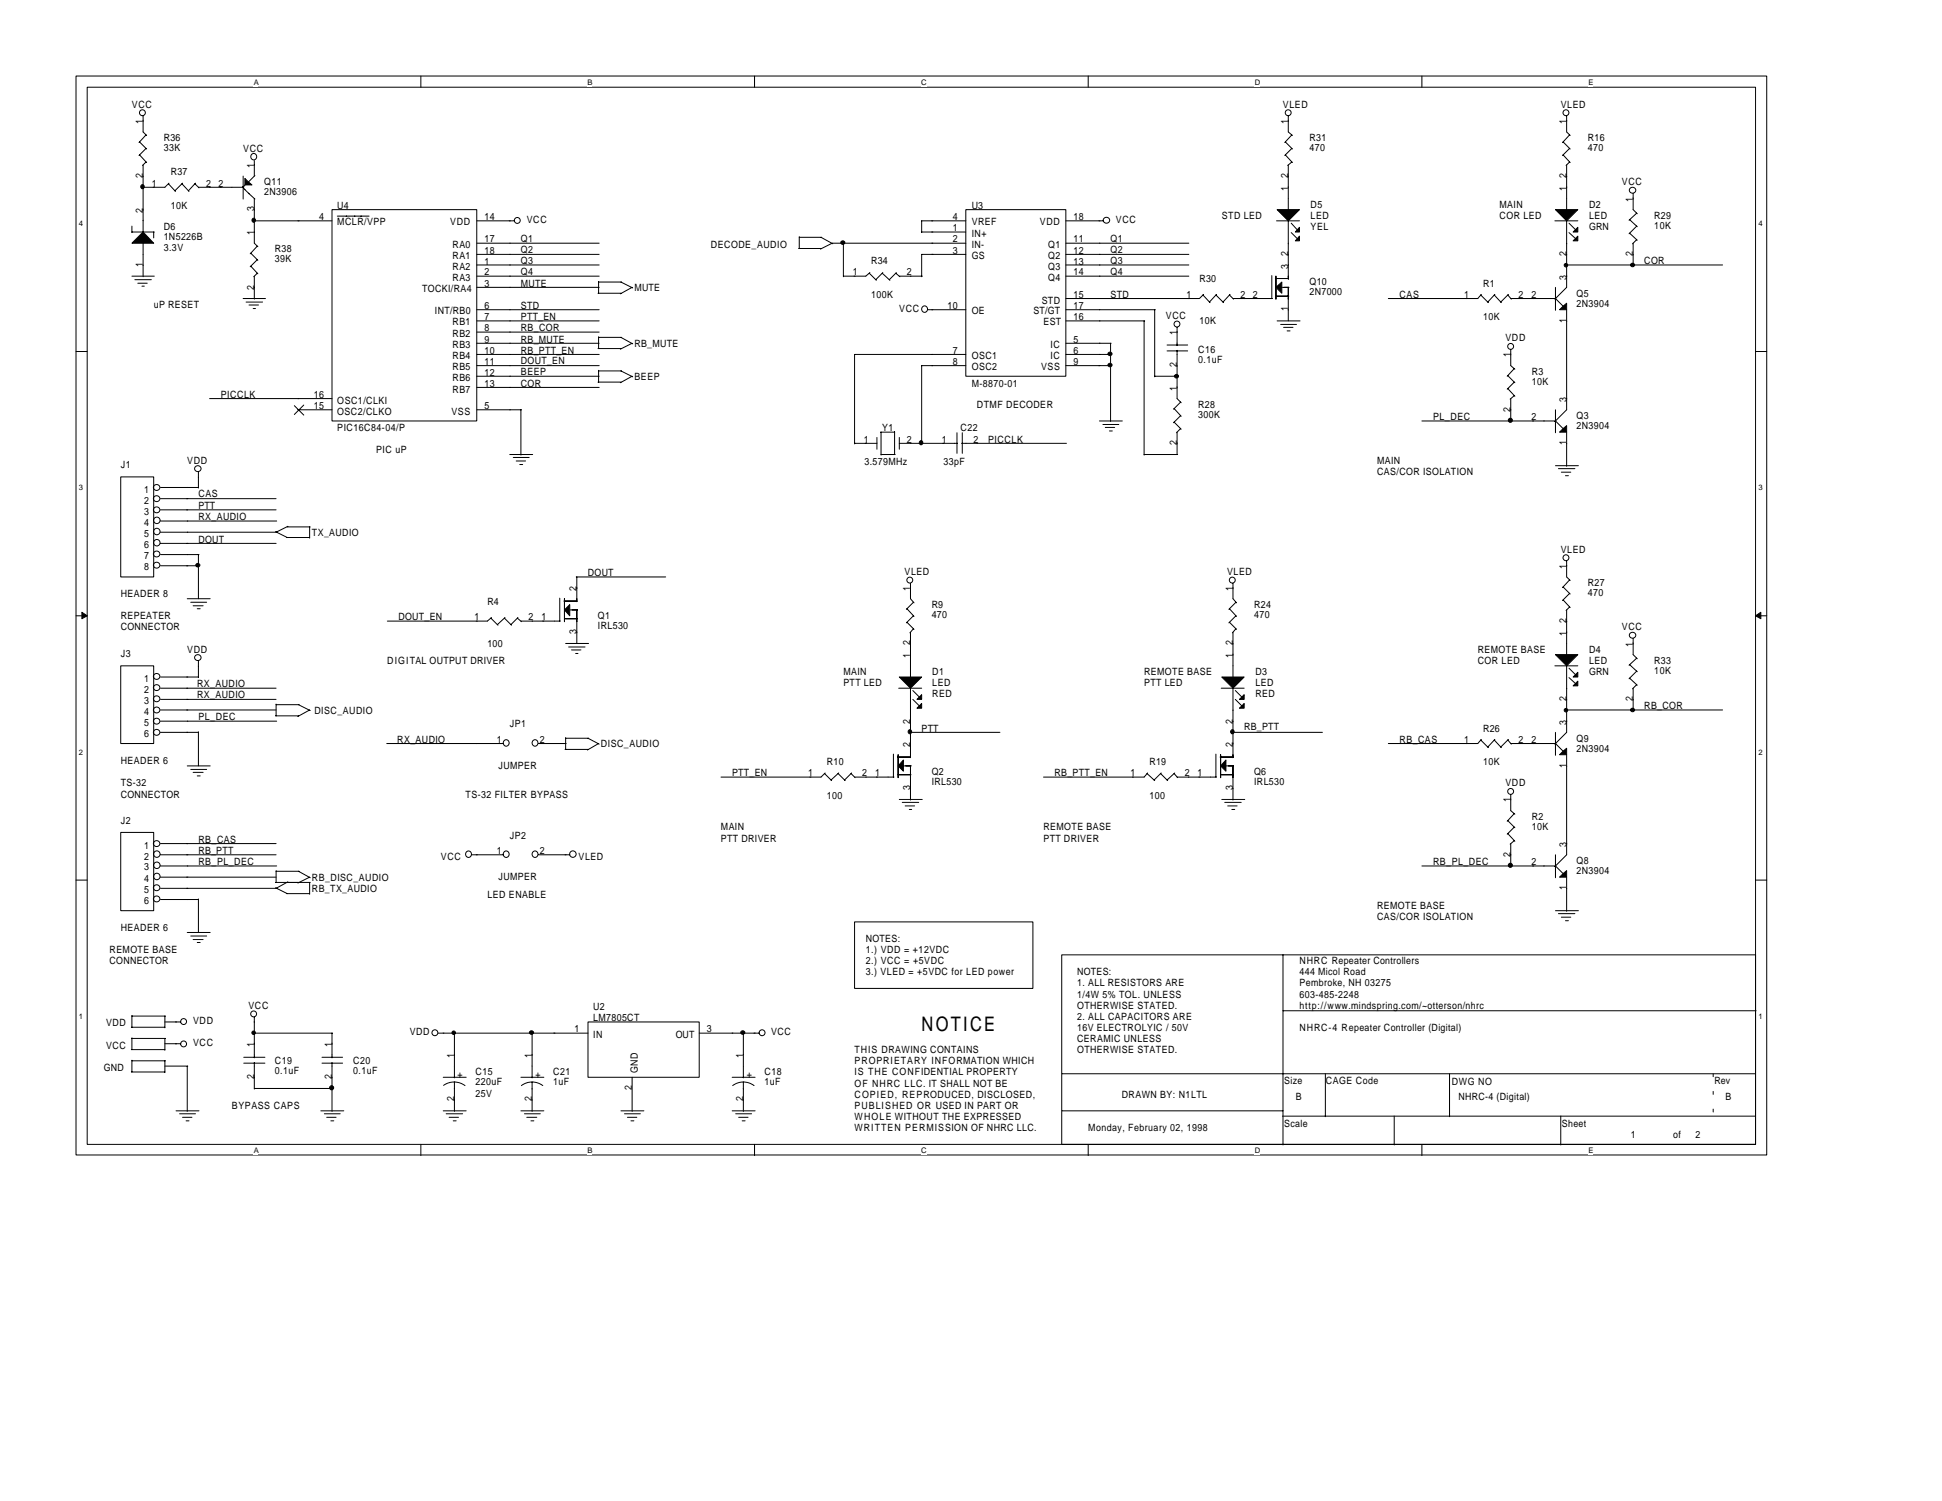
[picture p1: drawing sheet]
<svg xmlns="http://www.w3.org/2000/svg" width="279mm" height="216mm" viewBox="0 0 279 216" stroke-linecap="round" stroke-linejoin="round" font-family="sans-serif">
<path d="M10.9 10.9h243.3v155.2h-243.3zM12.5 12.5h240.1v152.1h-240.1z" fill="none" stroke="#000" stroke-width=".14"/>
<g fill="#fff">
<path d="M36.5 11.2h.6v1.3h-.6z"/>
<path d="M36.5 164.9h.6v1.2h-.6z"/>
</g>
<path d="M60.6 10.9v1.6M60.6 164.6v1.6" fill="none" stroke="#000" stroke-width=".14"/>
<g fill="#fff">
<path d="M84.5 11.2h.7v1.3h-.7z"/>
<path d="M84.5 164.9h.7v1.2h-.7z"/>
</g>
<path d="M108.6 10.9v1.6M108.6 164.6v1.6" fill="none" stroke="#000" stroke-width=".14"/>
<g fill="#fff">
<path d="M132.5 11.2h.8v1.3h-.8z"/>
<path d="M132.5 164.9h.8v1.2h-.8z"/>
</g>
<path d="M156.6 10.9v1.6M156.6 164.6v1.6" fill="none" stroke="#000" stroke-width=".14"/>
<g fill="#fff">
<path d="M180.5 11.2h.8v1.3h-.8z"/>
<path d="M180.5 164.9h.8v1.2h-.8z"/>
</g>
<path d="M204.6 10.9v1.6M204.6 164.6v1.6" fill="none" stroke="#000" stroke-width=".14"/>
<g fill="#fff">
<path d="M228.5 11.2h.7v1.3h-.7z"/>
<path d="M228.5 164.9h.7v1.2h-.7z"/>
<path d="M11.4 31.5h.6v1.3h-.6z"/>
<path d="M253 31.5h.6v1.3h-.6z"/>
<path d="M11.4 69.5h.6v1.3h-.6z"/>
<path d="M253 69.5h.6v1.3h-.6z"/>
</g>
<path d="M10.9 50.6h1.6M252.6 50.6h1.6" fill="none" stroke="#000" stroke-width=".14"/>
<g fill="#fff">
<path d="M11.4 107.5h.6v1.3h-.6z"/>
<path d="M253 107.5h.6v1.3h-.6z"/>
</g>
<path d="M10.9 88.6h1.6M252.6 88.6h1.6" fill="none" stroke="#000" stroke-width=".14"/>
<g fill="#000" stroke="#000" stroke-width=".14">
<path d="M11.8 88.1l.7 .5-.7 .4z" fill-rule="evenodd"/>
<path d="M252.6 88.6l.7-.5v.9z" fill-rule="evenodd"/>
</g>
<g fill="#fff">
<path d="M11.4 145.6h.6v1.2h-.6z"/>
<path d="M253 145.6h.6v1.2h-.6z"/>
</g>
<g fill="none" stroke="#000" stroke-width=".14">
<path d="M20.6 16.7v2.3l.5 .5M21 19.4l-1 1.1M185.3 16.7v2.3l.6 .5M185.9 19.4l-1.1 1.1M225.4 16.7v2.3l.5 .5M225.8 19.4l-1 1.1M19 39.7h3.2M19 32.5v1M19 33.4h3.2M20.1 20.4l1 1M20.1 22.3l1 1.1M20.6 23.7v9.7"/>
<path d="M20.6 34.9v4.9M21 21.4l-1 1M21 23.3l-.5 .5M22.1 33.4v.8M24.2 26.4l1 1.1M24.3 26.3l-.6 .6h-3.1M26.2 26.4l1 1.1M26.3 26.3l-1.1 1.1M28 26.4l.6 .6M28.1 26.3l-1 1.1M28.5 26.9h6.6M34.9 26.9l.9 1"/>
<path d="M35 25.3v3.3M35.3 26.5l-.3 .4M35.7 27.8l1 .8M36.1 36.4l1 1M36.1 38.3l1 1.1M36.6 23.1v2.2M36.6 28.5v6.5l.5 .5M36.6 39.7v3.3M36.6 31.8h11.2M36.7 25.2l-1 1M37 35.4l-1 1.1M37 37.4l-1 1"/>
<path d="M37 39.3l-.5 .5M47.8 30.2h20.8v30.4h-20.8zM48.5 31.1h4.6M68.6 39.7h17.6M68.6 31.8h5.4M68.6 35h17.6M68.6 36.6h17.6M68.6 38.1h17.6M114.9 35.7h3.2M115 34.1h3.2M115 34.1v1.6M118.1 34.1l1.7 1"/>
<path d="M121.3 35v4.8M125.1 39.3l1 1M125.2 39.2l-.6 .5h-3.3M126.9 39.3l1.1 1M127 39.2l-1 1M128.9 39.3l.6 .5M129 39.2l-1.1 1M129.4 39.7h3.3M132.6 33.4h6.4M139 30.2h14.3v23.9h-14.3zM139 31.8h-6.4v1.7M139 35h-19.3l-1.7 .8"/>
<path d="M139 36.6h-6.4v3.2M153.3 39.7h17.7M153.3 31.8h5.5M153.3 35h17.7M153.3 36.6h17.7M153.3 38.1h17.7M183 39.6v3.3M183.6 39.7v3.3M183.7 31.8h3.3M184.9 20.4l1 1M184.9 22.3l1 1.1M185.3 23.7v6.5"/>
<path d="M185.3 31.8v8.3M185.8 32.1l.8 .9M185.8 33.5l.8 .8M185.9 21.4l-1.1 1M185.9 23.3l-.6 .5M223.7 31.8h3.3M224.9 20.4l1 1M224.9 22.3l1 1.1M225.3 38.1h22.5M225.4 23.7v6.5M225.4 31.8v9.5l-1.7 1.7M225.7 32.1l1 .9"/>
<path d="M225.7 33.5l1 .8M225.8 21.4l-1 1M225.8 23.3l-.5 .5M234.5 31.6l1.1 1M234.5 33.5l1.1 1.1M235 27.9v2.3l.6 .5M235 35v3.2M235.5 30.7l-1.1 1M235.5 32.5l-1.1 1.1M235.5 34.5l-.6 .6M19.4 40.2h2.4M19.8 40.7h1.4"/>
<path d="M20.4 41.2h.4M30.2 57.3h17.6M35 42.9h3.2M35.4 43.4h2.4M35.8 43.9h1.4M36.4 44.4h.4M42.3 58.3l1.4 1.4M42.9 58.9h4.9M43.7 58.3l-1.4 1.3M68.6 46.2h17.6M68.6 44.5h17.6M68.6 47.8h17.6"/>
<path d="M68.6 49.4h17.6M68.6 51h17.6M68.6 52.6h17.6M68.6 54.1h17.6M68.6 55.7h17.6M68.6 58.9h6.4M68.6 41.3h17.6M74.9 58.9v6.6M86 55h3.3M86 42.2h3.3M86 50.1h3.3M86.1 53.4h3.3"/>
<path d="M86.1 40.5v1.7M86.1 48.4v1.7M86.1 53.3v1.7M86.1 40.6h3.3M86.1 48.5h3.3M89.3 53.4l1.7 .8M89.3 40.6l1.7 .8M89.3 48.5l1.7 1M90.9 54.1l-1.6 .9M90.9 41.3l-1.6 1M90.9 49.4l-1.6 .8M133.5 44.5h5.5"/>
<path d="M139 51h-16v12.9M139 52.6h-6.4v11.3M153.3 46.2h11.4M153.3 44.5h12.9M153.3 49.4h6.6M153.3 51h6.6M153.3 52.6h6.5M159.8 49.4v11.2M164.6 46.2v19.3M166.1 54.1h3.3M166.1 44.5v9.7M167.9 50.5h3"/>
<path d="M167.9 49.6h3M168.9 58.8l1 1.1M169.3 47.1v2.6M169.3 50.4v6.9l.6 .6M169.9 57.8l-1.1 1.1M169.9 59.8l-1.1 1M173.1 42.4l1 1.1M173.2 42.3l-.6 .6h-19.3M174.9 42.4l1.1 1.1M175 42.3l-1 1.1M176.9 42.4l.6 .6M177 42.3l-1 1.1"/>
<path d="M177.4 42.9h5.7M183.5 40.1h1.8M183.6 42.6h1.8M183.7 46.2h3.3M184.2 46.7h2.3M184.4 41.3h1M184.7 47.1h1.3M185.2 47.6h.4M185.3 41.3v4.9M213 42.4l1.1 1.1M213.1 42.3l-.5 .6h-12.9M215 42.4l1 1.1"/>
<path d="M215.1 42.3l-1 1.1M216.9 42.4l.5 .6M216.9 54l1 1M216.9 55.9l1 1.1M217 42.3l-1.1 1.1M217.4 42.9h6.4l1.2 1.2M217.4 50.3v2.3l.5 .5M217.4 57.3v3.3M217.9 53l-1.1 1.1M217.9 55l-1.1 1M217.9 56.9l-.6 .5M223.8 41.3v3.3"/>
<path d="M223.8 58.9v3.3M225.4 44.5v14.4l-1.7 1.7M17.4 68.6h4.7v14.4h-4.7zM23.1 70.1h5.4M23.1 71.7h16.6M23.1 73.3h16.6M23.1 74.9h16.7M23.1 76.6h16.7M23.1 78.2h16.6M23.1 79.8h5.5M28.5 67.9v2.3M28.5 79.8v6.3"/>
<path d="M39.6 76.5l1.7 .8M41.2 77.3h3.3M41.3 75.8h3.3M41.4 75.7l-1.7 .9M44.5 75.8v1.6M73.3 65.4h3.3M73.8 65.8h2.3M74.3 66.3h1.3M74.8 66.8h.4M123 63.8h3.2M126.2 62.9v1.7M126.7 62.2h2"/>
<path d="M126.8 65.4h2M126.8 62.2v3.3M128.7 62.1v3.3M129.4 63.8h8.4M129.4 62.9v1.7M137.7 62.2v3M138.4 63.8h15M138.4 62.2v3M158.2 60.6h3.3M158.7 61.1h2.3M159 61.5h1.4M159.6 62h.4"/>
<path d="M164.6 65.4h4.8M168.9 60.7l1 1M169.3 62.2v3.2M169.9 61.7l-.6 .5M204.6 60.6h19.2l1.2 1.1M223.8 67h3.3M224.2 67.4h2.4M224.6 67.9h1.4M225.2 68.4h.5M225.4 62.2v4.9M17.4 95.8h4.7v11.1h-4.7zM23.1 99h16.6"/>
<path d="M23.1 97.4h5.4M23.1 81.4h5.4M26.9 86.1h3.3M27.4 86.6h2.3M27.8 87.1h1.4M28.4 87.6h.4M28.5 95.1v2.4M70.6 88.9l1 1M70.7 88.8l-.6 .5h-14.4M72.6 88.9l1 1M72.7 88.8l-1.1 1M74.4 88.9l.6 .5"/>
<path d="M74.5 88.8l-1 1M74.9 89.3h5.7M80.5 86v3.3M81.1 86.5h1.9M81.2 86.1v3.3M81.2 89h1.9M81.4 92.6h3.3M81.8 93.1h2.4M82 87.7h1.1M82.2 93.5h1.4M82.8 94h.4M82.9 83h12.9"/>
<path d="M83 83v3.5M83 87.7v4.9M129.3 99h3.3M130.5 87.6l1 1.1M130.5 89.5l1 1M131 83.9v2.2l.5 .6M131 90.9v6.6M131 99v10M131.3 99.3l1 1M131.4 86.6l-1 1M131.4 88.6l-1 1M131.4 90.4l-.5 .6"/>
<path d="M175.7 99h3.3M176.9 87.6l1 1.1M176.9 89.5l1 1M177.4 83.9v2.2l.5 .6M177.4 90.9v6.6M177.4 99v10M177.7 99.3l1 1M177.8 86.6l-1 1M177.8 88.6l-1 1M177.8 90.4l-.5 .6M223.7 95.8h3.3M224.9 84.4l1 1"/>
<path d="M224.9 86.3l1 1.1M225.4 80.7v2.3l.5 .5M225.4 87.7v6.5M225.4 95.8v9.5l-1.7 1.7M225.7 96.1l1 .9M225.7 97.5l1 .8M225.8 83.4l-1 1.1M225.8 85.4l-1 1M225.8 87.3l-.5 .5M234.5 95.6l1.1 1M234.5 97.6l1.1 1M235 91.9v2.3l.6 .6"/>
<path d="M235 99v3.2M235.5 94.7l-1.1 1M235.5 96.5l-1.1 1.1M235.5 98.5l-.6 .6M17.4 119.7h4.7v11.3h-4.7zM23.1 100.6h16.6M23.1 102.1h16.6M23.1 103.7h16.7M23.1 105.3h5.4M26.9 110.2h3.3M27.4 110.7h2.3M27.8 111.1h1.4"/>
<path d="M28.4 111.6h.4M28.5 105.3v4.9M39.6 103h3.3M39.7 101.4h3.3M39.7 101.3v1.7M42.9 101.4l1.7 .8M44.5 102.1l-1.6 1M55.6 106.9h16.8M77.5 106.9h4M81.3 107.8h3.3M81.4 106.2h3.3M81.4 106.1v1.7"/>
<path d="M84.6 106.2l1.6 .8M86.1 106.9l-1.6 1M118.6 111.3l1 1M118.7 111.2l-.6 .6h-14.4M120.6 111.3l1 1M120.7 111.2l-1.1 1M122.4 111.3l.6 .6M122.5 111.2l-1 1M123 111.8h5.6M128.5 108.5v3.3M129.1 108.9h1.9M129.2 111.4h1.9"/>
<path d="M129.2 108.6v3.3M129.4 115h3.3M129.8 115.4h2.4M130 110.2h1.1M130.2 115.9h1.4M130.8 116.4h.4M131 110.2v4.9M131 105.3h12.9M131.3 100.6l1 .9M165 111.3l1.1 1M165.1 111.2l-.5 .6h-14.5M167 111.3l1 1"/>
<path d="M167.1 111.2l-1.1 1M168.9 111.3l.5 .6M169 111.2l-1.1 1M169.3 111.8h5.7M174.9 108.5v3.3M175.5 108.9h1.9M175.6 108.6v3.3M175.6 111.4h1.9M175.8 115h3.3M176.2 115.4h2.4M176.4 110.2h1.1M176.6 115.9h1.4"/>
<path d="M177.2 116.4h.4M177.4 110.2v4.9M177.4 105.3h12.9M177.7 100.6l1 .9M213 106.4l1.1 1.1M213.1 106.4l-.5 .5h-12.9M215 106.4l1 1.1M215.1 106.4l-1 1.1M216.9 106.4l.5 .6M216.9 118l1 1.1M216.9 119.9l1 1.1M217 106.4l-1.1 1.1"/>
<path d="M217.4 114.3v2.3l.5 .5M217.4 106.9h6.4l1.2 1.2M217.9 117l-1.1 1.1M217.9 119l-1.1 1M223.8 105.3v3.3M225.3 102.1h22.5M225.4 108.6v14.4l-1.7 1.6M10.9 126.6h1.6M23.1 123h16.6M23.1 124.6h16.7M23.1 121.3h16.6M23.1 126.2h16.6"/>
<path d="M23.1 129.4h5.4M26.9 134.1h3.3M27.4 134.6h2.3M27.8 135.1h1.4M28.4 135.6h.4M28.5 129.3v4.8M39.6 126.9h5M39.6 127.7l1.7 .8M39.7 125.2v1.7M39.7 125.3h3.3M41.2 128.5h3.3M41.4 126.8l-1.7 1h-16.6"/>
<path d="M42.9 125.3l1.7 1M44.5 126.9v1.7M44.5 126.2l-1.6 .8M67.9 123h4.5M77.5 123h4.5M123 132.6h25.6v9.6h-25.6zM152.8 137.3h99.8v27.3h-99.8zM184.6 137.3v27.4M204.6 124.6h19.2l1.2 1.1M217.4 121.3v3.3M217.9 120.9l-.6 .5M223.8 131h3.3"/>
<path d="M223.8 123v3.3M224.2 131.4h2.4M224.6 131.9h1.4M225.2 132.4h.5M225.4 126.2v4.9M252.6 126.6h1.6M18.9 147.8h4.8M18.9 151h4.8M18.9 154.2h4.8M19 146.1v1.7M19 149.3v1.7M19 152.5v1.7"/>
<path d="M19 146.1h4.8M19 149.4h4.8M19 152.6h4.8M23.7 150.1h2.3M23.7 147h2.3M23.7 146.1v1.7M23.7 149.4v1.7M23.7 152.6v1.7M23.7 153.3h3.3M25.3 159.8h3.3M26.9 153.3v6.6M35.1 152.9h3"/>
<path d="M35.1 152.1h3M36.6 148.6h11.3M36.6 146.3v5.9M36.6 152.8v3.8M36.6 156.6h11.3M46.2 159.8h3.3M46.3 152.9h3M46.3 152.1h3M47.8 148.6v3.6M47.8 152.8v7.1M63.1 148.6h21.5M63.8 159.8h3.3"/>
<path d="M63.8 155h3.3M63.8 156.1a2.62 2.62 0 0 1 3.1 .1M65.4 148.6v6.4M65.4 155.6v4.3M74.9 159.8h3.3M74.9 155h3.3M75 156.1a2.54 2.54 0 0 1 3.1 0M76.6 148.6v6.4M76.6 155.6v4.3M84.6 147h16v8h-16zM89.3 159.8h3.3M90.9 155v4.9"/>
<path d="M100.6 148.6h8.6M105.3 159.8h3.3M105.3 155h3.3M105.4 156.1a2.54 2.54 0 0 1 3.1 0M106.9 148.5v6.5M106.9 155.6v4.3M152.8 159.8h31.8M152.8 154.4h99.8M184.6 145.4h68.1M190.7 154.4v6.2M208.5 154.4v6.2M25.8 160.2h2.3"/>
<path d="M26.3 160.7h1.3M26.8 161.2h.4M46.7 160.2h2.3M47 160.7h1.4M47.6 161.2h.4M64.2 160.2h2.4M64.6 160.7h1.4M65.2 161.2h.4M75.5 160.2h2.2M75.8 160.7h1.4M76.4 161.2h.4M89.8 160.2h2.3"/>
<path d="M90.3 160.7h1.3M90.8 161.2h.4M105.8 160.2h2.3M106.3 160.7h1.3M106.8 161.2h.4M184.5 160.5h68.1M200.6 160.5v4.2M224.6 160.5v4.2"/>
<circle cx="20.5" cy="16.2" r=".42"/>
<circle cx="185.3" cy="16.2" r=".42"/>
<circle cx="225.3" cy="16.2" r=".42"/>
<circle cx="36.5" cy="22.5" r=".45"/>
<circle cx="74.4" cy="31.7" r=".42"/>
<circle cx="159.2" cy="31.7" r=".45"/>
<circle cx="234.9" cy="27.4" r=".45"/>
<circle cx="133" cy="44.5" r=".45"/>
<circle cx="169.3" cy="46.6" r=".42"/>
<circle cx="217.3" cy="49.8" r=".42"/>
<circle cx="22.6" cy="79.7" r=".45"/>
<circle cx="22.6" cy="73.3" r=".45"/>
<circle cx="22.6" cy="71.7" r=".45"/>
<circle cx="22.6" cy="70.1" r=".45"/>
<circle cx="22.6" cy="78.1" r=".47"/>
<circle cx="22.6" cy="74.8" r=".47"/>
<circle cx="22.6" cy="76.5" r=".47"/>
<circle cx="28.5" cy="67.4" r=".45"/>
<circle cx="22.6" cy="81.3" r=".45"/>
<circle cx="22.6" cy="98.9" r=".45"/>
<circle cx="22.6" cy="97.3" r=".45"/>
<circle cx="28.5" cy="94.6" r=".45"/>
<circle cx="130.9" cy="83.4" r=".42"/>
<circle cx="177.3" cy="83.4" r=".42"/>
<circle cx="225.3" cy="80.2" r=".42"/>
<circle cx="234.9" cy="91.4" r=".45"/>
<circle cx="22.6" cy="105.3" r=".45"/>
<circle cx="22.6" cy="103.7" r=".45"/>
<circle cx="22.6" cy="100.5" r=".45"/>
<circle cx="22.6" cy="102.1" r=".45"/>
<circle cx="72.8" cy="106.9" r=".45"/>
<circle cx="77" cy="106.9" r=".45"/>
<circle cx="217.3" cy="113.8" r=".42"/>
<circle cx="22.6" cy="127.7" r=".45"/>
<circle cx="22.6" cy="129.3" r=".45"/>
<circle cx="22.6" cy="121.3" r=".45"/>
<circle cx="22.6" cy="122.9" r=".47"/>
<circle cx="22.6" cy="124.5" r=".47"/>
<circle cx="22.6" cy="126.1" r=".47"/>
<circle cx="67.4" cy="122.9" r=".45"/>
<circle cx="72.8" cy="122.9" r=".45"/>
<circle cx="77" cy="122.9" r=".45"/>
<circle cx="82.4" cy="122.9" r=".47"/>
<circle cx="26.4" cy="146.9" r=".42"/>
<circle cx="26.4" cy="150.2" r=".42"/>
<circle cx="36.5" cy="145.8" r=".42"/>
<circle cx="62.6" cy="148.5" r=".42"/>
<circle cx="109.6" cy="148.5" r=".42"/>
</g>
<path d="M246.5 154.4v6.2" fill="none" stroke="#000" stroke-width=".14" stroke-dasharray=".4 2.1"/>
<g fill="#000" stroke="#000" stroke-width=".14">
<path d="M20.6 33.4l1.5 1.6h-3.1z" fill-rule="evenodd"/>
<path d="M35.2 25.7l1.1 .9h-1.1z" fill-rule="evenodd"/>
<path d="M183.7 30.2h3.3l-1.7 1.6z" fill-rule="evenodd"/>
<path d="M187 32.7v.7h-.6z" fill-rule="evenodd"/>
<path d="M187 34v.6h-.6z" fill-rule="evenodd"/>
<path d="M223.8 30.2h3.2l-1.6 1.6z" fill-rule="evenodd"/>
<path d="M227 32.7v.7h-.7z" fill-rule="evenodd"/>
<path d="M227 34v.6h-.7z" fill-rule="evenodd"/>
<path d="M183.6 41.3l.8-.7v1.6z" fill-rule="evenodd"/>
<path d="M224.9 44l.5-.4v.9h-1z" fill-rule="evenodd"/>
<path d="M224.9 61.7l.5-.5v1h-1z" fill-rule="evenodd"/>
<path d="M81.2 87.7l.8-.7v1.6z" fill-rule="evenodd"/>
<path d="M129.4 97.4h3.2l-1.6 1.6z" fill-rule="evenodd"/>
<path d="M132.6 99.9v.7h-.7z" fill-rule="evenodd"/>
<path d="M175.8 97.4h3.2l-1.6 1.6z" fill-rule="evenodd"/>
<path d="M179 99.9v.7h-.7z" fill-rule="evenodd"/>
<path d="M223.8 94.2h3.2l-1.6 1.6z" fill-rule="evenodd"/>
<path d="M227 96.7v.7h-.7z" fill-rule="evenodd"/>
<path d="M227 98v.7h-.7z" fill-rule="evenodd"/>
<path d="M130 109.3v1.6l-.8-.7z" fill-rule="evenodd"/>
<path d="M131.9 101.9l.7-.7v.7z" fill-rule="evenodd"/>
<path d="M176.4 109.3v1.6l-.8-.7z" fill-rule="evenodd"/>
<path d="M179 101.2v.7h-.7z" fill-rule="evenodd"/>
<path d="M224.9 108l.5-.4v1h-1z" fill-rule="evenodd"/>
<path d="M224.9 125.7l.5-.5v1h-1z" fill-rule="evenodd"/>
<circle cx="20.5" cy="26.9" r=".28"/>
<circle cx="36.5" cy="31.7" r=".28"/>
<circle cx="121.3" cy="34.9" r=".28"/>
<circle cx="225.3" cy="38.1" r=".25"/>
<circle cx="234.9" cy="38.1" r=".28"/>
<circle cx="159.7" cy="52.5" r=".28"/>
<circle cx="159.7" cy="50.9" r=".28"/>
<circle cx="169.3" cy="54.1" r=".28"/>
<circle cx="132.5" cy="63.7" r=".28"/>
<circle cx="217.3" cy="60.5" r=".3"/>
<circle cx="28.5" cy="81.3" r=".28"/>
<circle cx="130.9" cy="105.3" r=".28"/>
<circle cx="177.3" cy="105.3" r=".28"/>
<circle cx="225.3" cy="102.2" r=".25"/>
<circle cx="234.9" cy="102.1" r=".28"/>
<circle cx="217.3" cy="124.5" r=".3"/>
<circle cx="36.5" cy="148.5" r=".25"/>
<circle cx="47.7" cy="156.5" r=".3"/>
<circle cx="65.3" cy="148.5" r=".25"/>
<circle cx="76.5" cy="148.5" r=".28"/>
<circle cx="106.9" cy="148.5" r=".28"/>
</g>
<text font-size="2.9" x="132.6" y="148.3">NOTICE</text>
<g font-size="1.4">
<text x="19" y="15.5">VCC</text>
<text x="20.6" y="17.8" transform="rotate(-90 20.6 17.8)">1</text>
<text x="184.6" y="15.5">VLED</text>
<text x="185.3" y="17.8" transform="rotate(-90 185.3 17.8)">1</text>
<text x="224.6" y="15.5">VLED</text>
<text x="225.4" y="17.8" transform="rotate(-90 225.4 17.8)">1</text>
<text x="23.6" y="20.3">R36</text>
<text x="23.6" y="21.7">33K</text>
<text x="35" y="21.9">VCC</text>
<text x="188.4" y="20.3">R31</text>
<text x="188.4" y="21.7">470</text>
<text x="228.4" y="20.3">R16</text>
<text x="228.4" y="21.7">470</text>
<text x="20.6" y="25.7" transform="rotate(-90 20.6 25.7)">2</text>
<text x="21.9" y="26.8">1</text>
<text x="24.6" y="25.2">R37</text>
<text x="29.6" y="26.8">2</text>
<text x="31.4" y="26.8">2</text>
<text x="36.6" y="24.2" transform="rotate(-90 36.6 24.2)">1</text>
<text x="38" y="26.7">Q11</text>
<text x="38" y="28.1">2N3906</text>
<text x="185.3" y="27.4" transform="rotate(-90 185.3 27.4)">1</text>
<text x="185.3" y="25.7" transform="rotate(-90 185.3 25.7)">2</text>
<text x="188.6" y="29.9">D5</text>
<text x="215.7" y="29.9">MAIN</text>
<text x="225.4" y="27.4" transform="rotate(-90 225.4 27.4)">1</text>
<text x="225.4" y="25.7" transform="rotate(-90 225.4 25.7)">2</text>
<text x="228.6" y="29.9">D2</text>
<text x="233.4" y="26.7">VCC</text>
<text x="234.9" y="29.1" transform="rotate(-90 234.9 29.1)">1</text>
<text x="20.6" y="30.7" transform="rotate(-90 20.6 30.7)">2</text>
<text x="23.6" y="33.1">D6</text>
<text x="23.6" y="34.5">1N5226B</text>
<text x="24.6" y="30">10K</text>
<text x="36.6" y="33.8" transform="rotate(-90 36.6 33.8)">1</text>
<text x="36.6" y="30.4" transform="rotate(-90 36.6 30.4)">3</text>
<text x="45.9" y="31.7">4</text>
<text x="48.5" y="30">U4</text>
<text x="48.5" y="32.4">MCLR/VPP</text>
<text x="64.8" y="32.4">VDD</text>
<text x="65.1" y="35.6">RA0</text>
<text x="69.7" y="34.9">17</text>
<text x="69.7" y="31.7">14</text>
<text x="74.9" y="34.9">Q1</text>
<text x="75.8" y="32.1">VCC</text>
<text x="102.3" y="35.6">DECODE_AUDIO</text>
<text x="137.1" y="33.3">1</text>
<text x="137.1" y="34.9">2</text>
<text x="137.1" y="31.7">4</text>
<text x="139.8" y="30">U3</text>
<text x="139.8" y="34">IN+</text>
<text x="139.8" y="35.6">IN-</text>
<text x="139.8" y="32.4">VREF</text>
<text x="149.6" y="32.4">VDD</text>
<text x="150.8" y="35.6">Q1</text>
<text x="154.4" y="31.7">18</text>
<text x="154.4" y="34.9">11</text>
<text x="159.8" y="34.9">Q1</text>
<text x="160.5" y="32.1">VCC</text>
<text x="175.8" y="31.5">STD LED</text>
<text x="188.6" y="31.5">LED</text>
<text x="188.6" y="33.1">YEL</text>
<text x="215.7" y="31.5">COR LED</text>
<text x="228.6" y="31.5">LED</text>
<text x="228.6" y="33.1">GRN</text>
<text x="238" y="31.5">R29</text>
<text x="238" y="32.9">10K</text>
<text x="20.6" y="38.5" transform="rotate(-90 20.6 38.5)">1</text>
<text x="23.6" y="36.1">3.3V</text>
<text x="36.6" y="41.7" transform="rotate(-90 36.6 41.7)">2</text>
<text x="39.6" y="36.3">R38</text>
<text x="39.6" y="37.7">39K</text>
<text x="65.1" y="37.2">RA1</text>
<text x="65.1" y="38.9">RA2</text>
<text x="65.1" y="40.5">RA3</text>
<text x="69.7" y="36.5">18</text>
<text x="69.7" y="38.1">1</text>
<text x="69.7" y="39.6">2</text>
<text x="69.7" y="41.2">3</text>
<text x="74.9" y="36.4">Q2</text>
<text x="74.9" y="38">Q3</text>
<text x="74.9" y="39.6">Q4</text>
<text x="74.9" y="41.2">MUTE</text>
<text x="91.3" y="41.9">MUTE</text>
<text x="122.7" y="39.6">1</text>
<text x="125.3" y="38">R34</text>
<text x="130.5" y="39.6">2</text>
<text x="137.1" y="36.5">3</text>
<text x="139.8" y="37.2">GS</text>
<text x="150.8" y="37.2">Q2</text>
<text x="150.8" y="38.9">Q3</text>
<text x="150.8" y="40.5">Q4</text>
<text x="154.4" y="36.5">12</text>
<text x="154.4" y="38.1">13</text>
<text x="154.4" y="39.6">14</text>
<text x="159.8" y="36.4">Q2</text>
<text x="159.8" y="38">Q3</text>
<text x="159.8" y="39.6">Q4</text>
<text x="172.6" y="40.6">R30</text>
<text x="185.3" y="38.6" transform="rotate(-90 185.3 38.6)">3</text>
<text x="185.3" y="36.8" transform="rotate(-90 185.3 36.8)">2</text>
<text x="188.4" y="41.1">Q10</text>
<text x="213.4" y="41.2">R1</text>
<text x="225.4" y="40.2" transform="rotate(-90 225.4 40.2)">3</text>
<text x="225.4" y="36.8" transform="rotate(-90 225.4 36.8)">2</text>
<text x="234.9" y="36.8" transform="rotate(-90 234.9 36.8)">2</text>
<text x="236.6" y="38">COR</text>
<text x="22.1" y="44.3">uP RESET</text>
<text x="60.7" y="42.1">TOCKI/RA4</text>
<text x="62.6" y="45.2">INT/RB0</text>
<text x="65.1" y="46.8">RB1</text>
<text x="69.7" y="44.4">6</text>
<text x="69.7" y="46">7</text>
<text x="69.7" y="47.7">8</text>
<text x="74.9" y="44.4">STD</text>
<text x="74.9" y="46">PTT_EN</text>
<text x="74.9" y="47.7">RB_COR</text>
<text x="125.3" y="42.8">100K</text>
<text x="129.4" y="44.9">VCC</text>
<text x="136.3" y="44.4">10</text>
<text x="139.8" y="45.2">OE</text>
<text x="148.7" y="45.2">ST/GT</text>
<text x="149.9" y="43.7">STD</text>
<text x="150.1" y="46.8">EST</text>
<text x="154.4" y="44.4">17</text>
<text x="154.4" y="46">16</text>
<text x="154.4" y="42.8">15</text>
<text x="159.8" y="42.8">STD</text>
<text x="167.7" y="45.9">VCC</text>
<text x="170.7" y="42.8">1</text>
<text x="172.6" y="46.6">10K</text>
<text x="178.5" y="42.8">2</text>
<text x="180.3" y="42.8">2</text>
<text x="185.3" y="44.8" transform="rotate(-90 185.3 44.8)">1</text>
<text x="188.4" y="42.5">2N7000</text>
<text x="201.3" y="42.8">CAS</text>
<text x="210.7" y="42.8">1</text>
<text x="213.4" y="46">10K</text>
<text x="218.5" y="42.8">2</text>
<text x="220.3" y="42.8">2</text>
<text x="225.4" y="46.4" transform="rotate(-90 225.4 46.4)">1</text>
<text x="226.8" y="42.7">Q5</text>
<text x="226.8" y="44.1">2N3904</text>
<text x="65.1" y="48.4">RB2</text>
<text x="65.1" y="50">RB3</text>
<text x="65.1" y="51.6">RB4</text>
<text x="65.1" y="53.2">RB5</text>
<text x="69.7" y="49.3">9</text>
<text x="69.7" y="50.9">10</text>
<text x="69.7" y="52.5">11</text>
<text x="74.9" y="49.3">RB_MUTE</text>
<text x="74.9" y="50.9">RB_PTT_EN</text>
<text x="74.9" y="52.4">DOUT_EN</text>
<text x="91.3" y="49.9">RB_MUTE</text>
<text x="137.1" y="52.5">8</text>
<text x="137.1" y="50.9">7</text>
<text x="139.8" y="53.2">OSC2</text>
<text x="139.8" y="51.6">OSC1</text>
<text x="149.8" y="53.2">VSS</text>
<text x="151.1" y="50">IC</text>
<text x="151.1" y="51.6">IC</text>
<text x="154.4" y="49.3">5</text>
<text x="154.4" y="50.9">6</text>
<text x="154.4" y="52.5">9</text>
<text x="169.3" y="52.8" transform="rotate(-90 169.3 52.8)">2</text>
<text x="169.3" y="48.2" transform="rotate(-90 169.3 48.2)">1</text>
<text x="172.4" y="50.7">C16</text>
<text x="172.4" y="52.1">0.1uF</text>
<text x="216.6" y="49.1">VDD</text>
<text x="217.3" y="51.4" transform="rotate(-90 217.3 51.4)">1</text>
<text x="220.4" y="53.9">R3</text>
<text x="31.8" y="57.2">PICCLK</text>
<text x="45.1" y="58.8">15</text>
<text x="45.1" y="57.2">16</text>
<text x="48.5" y="59.7">OSC2/CLKO</text>
<text x="48.5" y="58.1">OSC1/CLKI</text>
<text x="65" y="59.7">VSS</text>
<text x="65.1" y="54.9">RB6</text>
<text x="65.1" y="56.5">RB7</text>
<text x="69.7" y="58.8">5</text>
<text x="69.7" y="54.1">12</text>
<text x="69.7" y="55.6">13</text>
<text x="74.9" y="54">BEEP</text>
<text x="74.9" y="55.6">COR</text>
<text x="91.3" y="54.7">BEEP</text>
<text x="139.8" y="55.6">M-8870-01</text>
<text x="140.6" y="58.7">DTMF DECODER</text>
<text x="169.3" y="56.2" transform="rotate(-90 169.3 56.2)">1</text>
<text x="172.4" y="58.7">R28</text>
<text x="217.3" y="59.2" transform="rotate(-90 217.3 59.2)">2</text>
<text x="220.4" y="55.4">10K</text>
<text x="225.4" y="57.8" transform="rotate(-90 225.4 57.8)">3</text>
<text x="48.5" y="62">PIC16C84-04/P</text>
<text x="54.1" y="65.1">PIC uP</text>
<text x="124.3" y="63.7">1</text>
<text x="126.9" y="62">Y1</text>
<text x="130.5" y="63.7">2</text>
<text x="135.5" y="63.7">1</text>
<text x="138.2" y="62">C22</text>
<text x="140.1" y="63.7">2</text>
<text x="142.2" y="63.7">PICCLK</text>
<text x="169.3" y="64" transform="rotate(-90 169.3 64)">2</text>
<text x="172.4" y="60.1">300K</text>
<text x="206.2" y="60.4">PL_DEC</text>
<text x="220.3" y="60.4">2</text>
<text x="225.4" y="64" transform="rotate(-90 225.4 64)">1</text>
<text x="226.8" y="60.3">Q3</text>
<text x="226.8" y="61.7">2N3904</text>
<text x="17.4" y="67.3">J1</text>
<text x="20.8" y="70.9">1</text>
<text x="26.9" y="66.7">VDD</text>
<text x="28.5" y="71.5">CAS</text>
<text x="124.4" y="66.9">3.579MHz</text>
<text x="135.7" y="66.9">33pF</text>
<text x="198.1" y="68.3">CAS/COR ISOLATION</text>
<text x="198.1" y="66.7">MAIN</text>
<text x="20.8" y="72.5">2</text>
<text x="20.8" y="74.1">3</text>
<text x="20.8" y="75.7">4</text>
<text x="20.8" y="77.2">5</text>
<text x="28.5" y="73.2">PTT</text>
<text x="28.5" y="74.8">RX_AUDIO</text>
<text x="44.9" y="77.1">TX_AUDIO</text>
<text x="20.8" y="78.8">6</text>
<text x="20.8" y="80.4">7</text>
<text x="20.8" y="82">8</text>
<text x="28.5" y="78.1">DOUT</text>
<text x="84.6" y="82.9">DOUT</text>
<text x="130.1" y="82.7">VLED</text>
<text x="176.5" y="82.7">VLED</text>
<text x="224.6" y="79.5">VLED</text>
<text x="225.4" y="81.8" transform="rotate(-90 225.4 81.8)">1</text>
<text x="17.4" y="85.9">HEADER 8</text>
<text x="17.4" y="89.1">REPEATER</text>
<text x="57.3" y="89.2">DOUT_EN</text>
<text x="68.3" y="89.2">1</text>
<text x="70.1" y="87">R4</text>
<text x="76" y="89.2">2</text>
<text x="77.9" y="89.2">1</text>
<text x="83" y="85" transform="rotate(-90 83 85)">2</text>
<text x="86" y="89.1">Q1</text>
<text x="131" y="85" transform="rotate(-90 131 85)">1</text>
<text x="134" y="87.4">R9</text>
<text x="134" y="88.9">470</text>
<text x="177.4" y="85" transform="rotate(-90 177.4 85)">1</text>
<text x="180.4" y="87.4">R24</text>
<text x="180.4" y="88.9">470</text>
<text x="225.4" y="89.7" transform="rotate(-90 225.4 89.7)">2</text>
<text x="228.4" y="84.3">R27</text>
<text x="228.4" y="85.8">470</text>
<text x="17.4" y="94.6">J3</text>
<text x="17.4" y="90.7">CONNECTOR</text>
<text x="26.9" y="93.9">VDD</text>
<text x="55.7" y="95.5">DIGITAL OUTPUT DRIVER</text>
<text x="70.1" y="93.1">100</text>
<text x="83" y="91.2" transform="rotate(-90 83 91.2)">3</text>
<text x="86" y="90.5">IRL530</text>
<text x="131" y="94.7" transform="rotate(-90 131 94.7)">1</text>
<text x="131" y="92.8" transform="rotate(-90 131 92.8)">2</text>
<text x="177.4" y="94.7" transform="rotate(-90 177.4 94.7)">1</text>
<text x="177.4" y="92.8" transform="rotate(-90 177.4 92.8)">2</text>
<text x="212.6" y="95.5">COR LED</text>
<text x="212.6" y="93.9">REMOTE BASE</text>
<text x="225.4" y="91.5" transform="rotate(-90 225.4 91.5)">1</text>
<text x="228.6" y="93.9">D4</text>
<text x="228.6" y="95.5">LED</text>
<text x="233.4" y="90.7">VCC</text>
<text x="234.9" y="93.1" transform="rotate(-90 234.9 93.1)">1</text>
<text x="238" y="95.5">R33</text>
<text x="20.8" y="98">1</text>
<text x="20.8" y="99.6">2</text>
<text x="20.8" y="101.2">3</text>
<text x="28.4" y="98.9">RX_AUDIO</text>
<text x="28.4" y="100.4">RX_AUDIO</text>
<text x="121.3" y="98.7">PTT LED</text>
<text x="121.3" y="97.1">MAIN</text>
<text x="134.1" y="97.1">D1</text>
<text x="134.1" y="98.7">LED</text>
<text x="134.1" y="100.3">RED</text>
<text x="164.6" y="98.7">PTT LED</text>
<text x="164.6" y="97.1">REMOTE BASE</text>
<text x="180.6" y="97.1">D3</text>
<text x="180.6" y="98.7">LED</text>
<text x="180.6" y="100.3">RED</text>
<text x="225.4" y="100.9" transform="rotate(-90 225.4 100.9)">2</text>
<text x="228.6" y="97.1">GRN</text>
<text x="234.9" y="100.9" transform="rotate(-90 234.9 100.9)">2</text>
<text x="238" y="96.9">10K</text>
<text x="20.8" y="102.9">4</text>
<text x="20.8" y="104.5">5</text>
<text x="20.8" y="106.1">6</text>
<text x="28.5" y="103.6">PL_DEC</text>
<text x="45.2" y="102.7">DISC_AUDIO</text>
<text x="57.2" y="106.8">RX_AUDIO</text>
<text x="71.5" y="106.8">1</text>
<text x="73.3" y="104.6">JP1</text>
<text x="77.7" y="106.8">2</text>
<text x="86.5" y="107.5">DISC_AUDIO</text>
<text x="131" y="107.5" transform="rotate(-90 131 107.5)">2</text>
<text x="131" y="104.1" transform="rotate(-90 131 104.1)">2</text>
<text x="132.6" y="105.2">PTT</text>
<text x="177.4" y="107.5" transform="rotate(-90 177.4 107.5)">2</text>
<text x="177.4" y="104.1" transform="rotate(-90 177.4 104.1)">2</text>
<text x="179" y="105.1">RB_PTT</text>
<text x="201.3" y="106.8">RB_CAS</text>
<text x="210.7" y="106.8">1</text>
<text x="213.4" y="105.2">R26</text>
<text x="218.5" y="106.8">2</text>
<text x="220.3" y="106.8">2</text>
<text x="225.4" y="104.2" transform="rotate(-90 225.4 104.2)">3</text>
<text x="226.8" y="106.7">Q9</text>
<text x="236.6" y="102">RB_COR</text>
<text x="17.4" y="109.9">HEADER 6</text>
<text x="17.4" y="113.1">TS-32</text>
<text x="71.7" y="110.6">JUMPER</text>
<text x="105.3" y="111.7">PTT_EN</text>
<text x="116.3" y="111.7">1</text>
<text x="119" y="110.1">R10</text>
<text x="124.1" y="111.7">2</text>
<text x="125.9" y="111.7">1</text>
<text x="131" y="113.6" transform="rotate(-90 131 113.6)">3</text>
<text x="134" y="111.5">Q2</text>
<text x="134" y="112.9">IRL530</text>
<text x="151.7" y="111.7">RB_PTT_EN</text>
<text x="162.7" y="111.7">1</text>
<text x="165.4" y="110.1">R19</text>
<text x="170.4" y="111.7">2</text>
<text x="172.3" y="111.7">1</text>
<text x="177.4" y="113.6" transform="rotate(-90 177.4 113.6)">3</text>
<text x="180.4" y="111.5">Q6</text>
<text x="180.4" y="112.9">IRL530</text>
<text x="213.4" y="110.1">10K</text>
<text x="216.6" y="113.1">VDD</text>
<text x="225.4" y="110.4" transform="rotate(-90 225.4 110.4)">1</text>
<text x="226.8" y="108.1">2N3904</text>
<text x="17.4" y="118.5">J2</text>
<text x="17.4" y="114.7">CONNECTOR</text>
<text x="67" y="114.7">TS-32 FILTER BYPASS</text>
<text x="103.7" y="119.5">MAIN</text>
<text x="119" y="114.9">100</text>
<text x="150.1" y="119.5">REMOTE BASE</text>
<text x="165.4" y="114.9">100</text>
<text x="217.3" y="115.4" transform="rotate(-90 217.3 115.4)">1</text>
<text x="220.4" y="117.9">R2</text>
<text x="220.4" y="119.4">10K</text>
<text x="20.8" y="122.1">1</text>
<text x="20.8" y="123.7">2</text>
<text x="20.8" y="125.2">3</text>
<text x="28.5" y="124.5">RB_PL_DEC</text>
<text x="28.5" y="121.2">RB_CAS</text>
<text x="28.5" y="122.8">RB_PTT</text>
<text x="63.4" y="123.7">VCC</text>
<text x="71.5" y="122.8">1</text>
<text x="73.3" y="120.6">JP2</text>
<text x="77.7" y="122.8">2</text>
<text x="83.2" y="123.7">VLED</text>
<text x="103.7" y="121.1">PTT DRIVER</text>
<text x="150.1" y="121.1">PTT DRIVER</text>
<text x="206.2" y="124.5">RB_PL_DEC</text>
<text x="217.3" y="123.2" transform="rotate(-90 217.3 123.2)">2</text>
<text x="220.3" y="124.4">2</text>
<text x="225.4" y="121.8" transform="rotate(-90 225.4 121.8)">3</text>
<text x="226.8" y="124.3">Q8</text>
<text x="226.8" y="125.7">2N3904</text>
<text x="20.8" y="126.8">4</text>
<text x="20.8" y="128.4">5</text>
<text x="20.8" y="130">6</text>
<text x="44.9" y="126.6">RB_DISC_AUDIO</text>
<text x="44.9" y="128.3">RB_TX_AUDIO</text>
<text x="70.1" y="129.1">LED ENABLE</text>
<text x="71.7" y="126.6">JUMPER</text>
<text x="198.1" y="130.7">REMOTE BASE</text>
<text x="225.4" y="128" transform="rotate(-90 225.4 128)">1</text>
<text x="15.8" y="137.1">REMOTE BASE</text>
<text x="17.4" y="133.9">HEADER 6</text>
<text x="124.6" y="135.5">NOTES:</text>
<text x="124.6" y="137.1">1.) VDD = +12VDC</text>
<text x="198.1" y="132.3">CAS/COR ISOLATION</text>
<text x="15.8" y="138.7">CONNECTOR</text>
<text x="124.6" y="140.3">3.) VLED = +5VDC for LED power</text>
<text x="124.6" y="138.7">2.) VCC = +5VDC</text>
<text x="155" y="140.3">NOTES:</text>
<text x="155" y="141.9">1. ALL RESISTORS ARE</text>
<text x="155" y="143.5">1/4W 5% TOL. UNLESS</text>
<text x="187" y="138.7">NHRC Repeater Controllers</text>
<text x="187" y="140.3">444 Micol Road</text>
<text x="187" y="141.9">Pembroke, NH 03275</text>
<text x="187" y="143.5">603-485-2248</text>
<text x="15.3" y="147.6">VDD</text>
<text x="27.8" y="147.3">VDD</text>
<text x="35.7" y="145.1">VCC</text>
<text x="58.9" y="148.9">VDD</text>
<text x="82.6" y="148.5">1</text>
<text x="85.4" y="145.3">U2</text>
<text x="85.4" y="146.9">LM7805CT</text>
<text x="85.4" y="149.3">IN</text>
<text x="97.2" y="149.3">OUT</text>
<text x="101.7" y="148.5">3</text>
<text x="110.9" y="148.9">VCC</text>
<text x="155" y="145.1">OTHERWISE STATED.</text>
<text x="155" y="146.7">2. ALL CAPACITORS ARE</text>
<text x="155" y="148.3">16V ELECTROLYIC / 50V</text>
<text x="155" y="149.9">CERAMIC UNLESS</text>
<text x="187" y="148.3">NHRC-4 Repeater Controller (Digital)</text>
<text x="187" y="145.1">http://www.mindspring.com/~otterson/nhrc</text>
<text x="14.9" y="154.1">GND</text>
<text x="15.3" y="150.9">VCC</text>
<text x="27.8" y="150.5">VCC</text>
<text x="36.6" y="155.2" transform="rotate(-90 36.6 155.2)">2</text>
<text x="36.6" y="150.6" transform="rotate(-90 36.6 150.6)">1</text>
<text x="39.6" y="153.1">C19</text>
<text x="39.6" y="154.5">0.1uF</text>
<text x="47.7" y="155.2" transform="rotate(-90 47.7 155.2)">2</text>
<text x="47.7" y="150.6" transform="rotate(-90 47.7 150.6)">1</text>
<text x="50.8" y="153.1">C20</text>
<text x="50.8" y="154.5">0.1uF</text>
<text x="65.4" y="152.2" transform="rotate(-90 65.4 152.2)">1</text>
<text x="65.8" y="155">+</text>
<text x="68.4" y="154.7">C15</text>
<text x="76.5" y="152.2" transform="rotate(-90 76.5 152.2)">1</text>
<text x="77.1" y="155">+</text>
<text x="79.6" y="154.7">C21</text>
<text x="91.8" y="154.4" transform="rotate(-90 91.8 154.4)">GND</text>
<text x="106.9" y="152.2" transform="rotate(-90 106.9 152.2)">1</text>
<text x="107.5" y="155">+</text>
<text x="110" y="154.7">C18</text>
<text x="122.9" y="151.5">THIS DRAWING CONTAINS</text>
<text x="122.9" y="153.1">PROPRIETARY INFORMATION WHICH</text>
<text x="122.9" y="154.7">IS THE CONFIDENTIAL PROPERTY</text>
<text x="155" y="151.5">OTHERWISE STATED.</text>
<text x="184.8" y="155.9">Size</text>
<text x="190.8" y="155.9">CAGE Code</text>
<text x="246.6" y="155.9">Rev</text>
<text x="33.4" y="159.5">BYPASS CAPS</text>
<text x="65.4" y="158.4" transform="rotate(-90 65.4 158.4)">2</text>
<text x="68.4" y="156.1">220uF</text>
<text x="68.4" y="157.7">25V</text>
<text x="76.5" y="158.4" transform="rotate(-90 76.5 158.4)">2</text>
<text x="79.6" y="156.1">1uF</text>
<text x="90.9" y="156.8" transform="rotate(-90 90.9 156.8)">2</text>
<text x="106.9" y="158.4" transform="rotate(-90 106.9 158.4)">2</text>
<text x="110" y="156.1">1uF</text>
<text x="122.9" y="157.9">COPIED, REPRODUCED, DISCLOSED,</text>
<text x="122.9" y="159.5">PUBLISHED OR USED IN PART OR</text>
<text x="122.9" y="161.1">WHOLE WITHOUT THE EXPRESSED</text>
<text x="123" y="156.3">OF NHRC LLC. IT SHALL NOT BE</text>
<text x="161.4" y="157.9">DRAWN BY: N1LTL</text>
<text x="186.5" y="158.2">B</text>
<text x="208.9" y="156.1">DWG NO</text>
<text x="209.8" y="158.2">NHRC-4 (Digital)</text>
<text x="248.3" y="158.2">B</text>
<text x="123" y="162.7">WRITTEN PERMISSION OF NHRC LLC.</text>
<text x="156.6" y="162.7">Monday, February 02, 1998</text>
<text x="184.8" y="162">Scale</text>
<text x="224.7" y="162">Sheet</text>
<text x="234.6" y="163.6">1</text>
<text x="240.7" y="163.6">of</text>
<text x="243.9" y="163.6">2</text>
</g>
<g font-size="1.1">
<text x="36.5" y="12.2">A</text>
<text x="84.5" y="12.2">B</text>
<text x="132.5" y="12.2">C</text>
<text x="180.5" y="12.2">D</text>
<text x="228.5" y="12.2">E</text>
<text x="11.4" y="32.5">4</text>
<text x="253" y="32.5">4</text>
<text x="11.4" y="70.5">3</text>
<text x="253" y="70.5">3</text>
<text x="11.4" y="108.6">2</text>
<text x="253" y="108.6">2</text>
<text x="11.4" y="146.6">1</text>
<text x="253" y="146.6">1</text>
<text x="36.5" y="165.9">A</text>
<text x="84.5" y="165.9">B</text>
<text x="132.5" y="165.9">C</text>
<text x="180.5" y="165.9">D</text>
<text x="228.5" y="165.9">E</text>
</g>
</svg>
